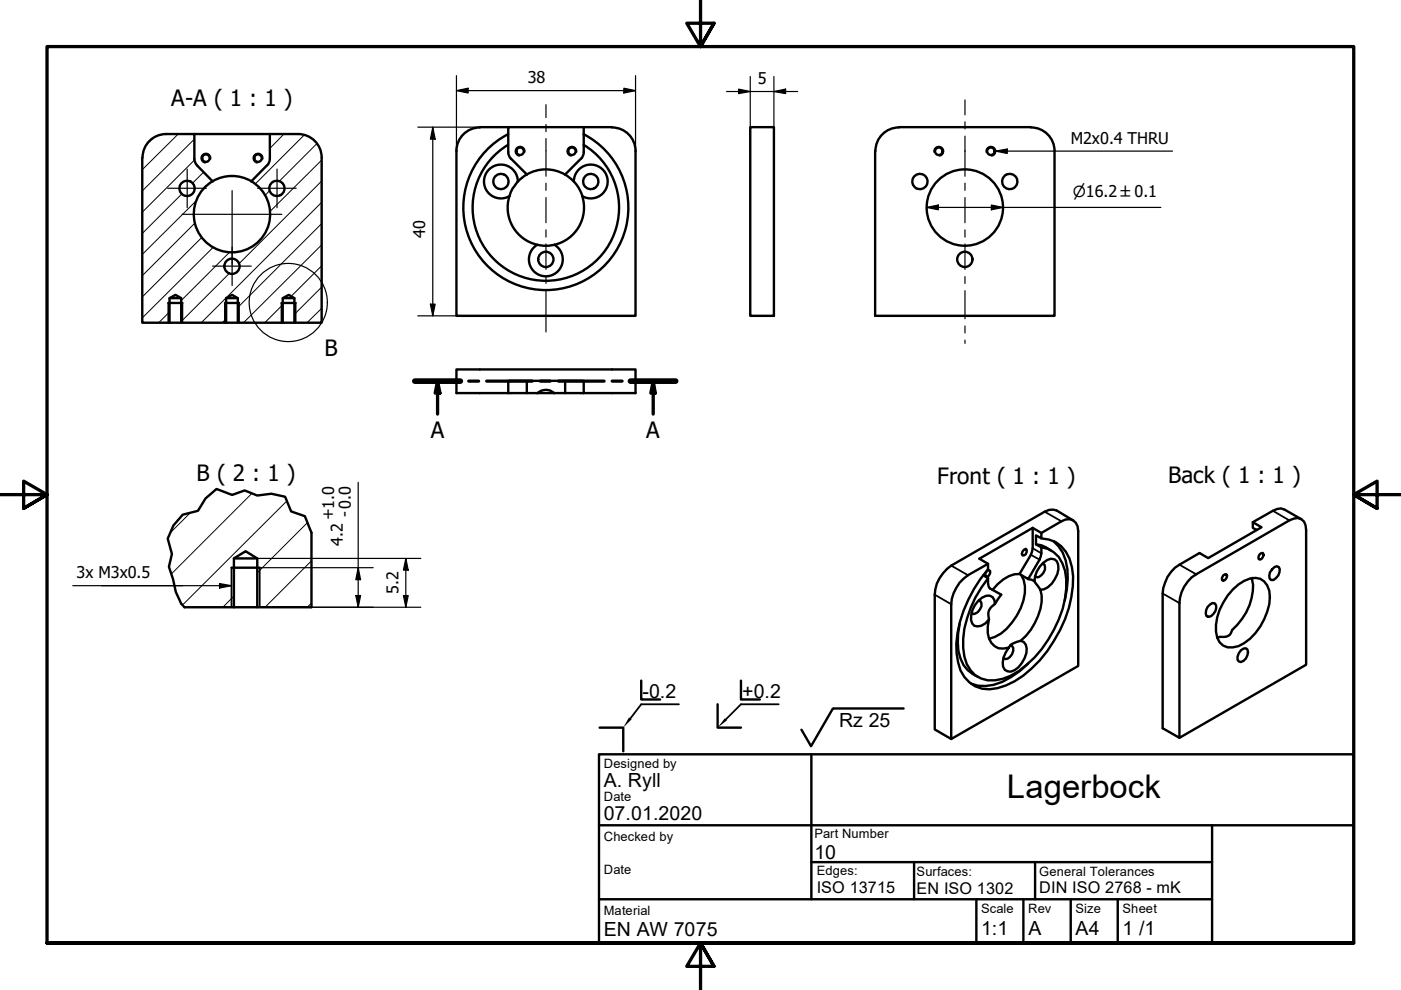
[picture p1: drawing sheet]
<svg xmlns="http://www.w3.org/2000/svg" width="297mm" height="210mm" viewBox="0 0 297 210" stroke-linecap="round" stroke-linejoin="round" font-family="sans-serif">
<!-- layer: Schraffur (ISO) -->
<g fill="none" stroke="#000" stroke-width=".21">
<path d="M32.3 29.4l-1.1 1.1M37.8 28.4l-7.6 7.6M41.2 33.9l-11 11.1M41.2 29.5l-11 11M43.2 36.5l-2.4 2.4M60.2 28.4l-3 3.1M64.5 28.6l-10.4 10.4M67.2 30.5l-8 8M68.2 38.4l-17.5 17.5M68.2 33.9l-11 11M38.6 41.1l-8.4 8.4M41.3 47.3l-11.1 11.2"/>
<path d="M41.7 42.5l-11.5 11.4M42.8 50.3l-12.6 12.7M45.2 52.4l-15 15M48.6 53.5l-10.2 10.2M48.7 57.9l-10.3 10.3M57.2 40.4l-1 1M68.2 56.4l-6.5 6.4M68.2 51.9l-16.6 16.5M68.2 47.4l-17.8 17.8M68.2 42.9l-25.5 25.5M35.9 66.1l-2.2 2.3M47.9 67.6l-.8 .8"/>
<path d="M59.9 64.6l-3.8 3.8M68.2 65.4l-3.1 3M68.2 60.9l-5.8 5.7M40.3 108.7l-4.2 4.2M53.4 104.6l-17.1 17.1M60.8 106.2l-22.1 22.1M65.2 110.8l-10.7 10.6M66 118.9l-9.8 9.8M49.6 126.4l-2.4 2.3M66 127.9l-.8 .8"/>
</g>
<!-- layer: Sichtbar (ISO) -->
<g fill="none" stroke="#000" stroke-width=".51">
<path d="M30.2 33.4v35h5.7v-5.2l1.3-.7 1.2 .7v5.2h9.5v-5.2M30.2 33.4a5 5 0 0 1 5-5h6v5.3M41.2 28.4h16M41.2 33.7l.2 .7 .4 .7M41.8 35.1l3.3 3.4M45.1 38.4a8.1 8.1 0 0 0-2.1 12.2 8.1 8.1 0 0 0 12.4 0 8.1 8.1 0 0 0-2.1-12.2M45.1 38.4a8.1 8.1 0 0 1 8.2 0M56.6 35.1l-3.3 3.4M57.2 33.7l-.1 .7-.5 .7M63.2 28.4h-6v5.3M63.2 28.4a5 5 0 0 1 5 5M68.2 33.4v35h-5.8v-5.2l-1.2-.7-1.3 .7v5.2h-9.5v-5.2l-1.2-.7-1.3 .7"/>
<path d="M96.8 32v35h37.9v-35M101.7 27h6.1M101.8 27a5 5 0 0 0-5 5M107.7 30.7a15.5 15.5 0 0 0-3.8 23.4 15.5 15.5 0 0 0 23.7 0 15.5 15.5 0 0 0-3.9-23.4M107.7 28.4a17.5 17.5 0 0 0-5.6 26.6 17.5 17.5 0 0 0 27.2 0 17.5 17.5 0 0 0-5.6-26.5M107.8 32.3l.1 .7 .4 .7M108.3 33.6l3.4 3.4M109.8 38.5a3.6 3.6 0 0 0-4.2-3.5 3.6 3.6 0 0 0-2.8 4.7 3.6 3.6 0 0 0 5.2 1.9M109.8 38.5l-1.1 1.4-.7 1.7M111.7 37l-1.9 1.5M111.7 37a8.1 8.1 0 0 1 10 1.5 3.6 3.6 0 0 1 4.1-3.6 3.6 3.6 0 0 1 2.8 4.8 3.6 3.6 0 0 1-5.1 1.9l-.8-1.7-1-1.4M123.2 33.6l-3.4 3.4"/>
<path d="M123.8 27h-16v5.2M123.8 27v5.2M123.8 27h5.9M123.8 32.3l-.2 .7-.4 .7M129.8 27a5 5 0 0 1 4.9 5M159.1 27h5v40h-5zM185.5 32v35h38.1v-35M190.6 27h28M190.6 27a5 5 0 0 0-5 5M218.6 27a5 5 0 0 1 5 5M108 41.6a8.1 8.1 0 0 0 5.9 10.3M113.9 51.9a3.6 3.6 0 0 0-.9 5.4 3.6 3.6 0 0 0 5.5 0 3.6 3.6 0 0 0-1-5.4"/>
<path d="M113.9 51.9l1.4 .2 2.2-.2M123.5 41.6a8.1 8.1 0 0 1-6 10.3M35.7 64.2h3M35.9 63.2h2.5M35.9 68.4h2.5M47.7 64.2h3M47.9 63.2h2.5M47.9 68.4h2.5M59.7 64.2h3M59.9 63.2h2.5M59.9 68.4h2.5M107.8 83.3v-2.6h16v2.6"/>
<path d="M111.7 80.7v2.6h-14.9v-5h37.9v5h-14.9v-2.6M111.7 83.3h8.1M113.9 83.3a2.69 2.69 0 0 1 3.6 0M49.6 118.4h4.9M66 112.9v15.8h-11.5v-10.3l-2.4-1.5-2.5 1.5v10.3h-10.5M217.1 116.6l.4-.2 .2 .2v.4l-.2 .5-.4 .3h-.3l-.1-.4 .1-.5zM218.9 111.9l1.9 1.1v1.1l-1.2-.6v1.9l1.2 .6v1.3l-.4 1.4-2.4 4.1-1.8-1.1 2.4-4.1 .2-.7 .1-.7v-4.3l-11.3 6.6 1.9 1v1.2a28.3 28.3 0 0 0-6.7 15.7 12 12 0 0 0 1.7 7.1 6.3 6.3 0 0 0 7 2.4 19.5 19.5 0 0 0 10.6-7.9 26.5 26.5 0 0 0 5.4-15.9 8.6 8.6 0 0 0-3.7-7.2l-1.4-.5-1.6-.3M219.6 115.4l1.2 .2 2.1 1.1M220.8 116a5.8 5.8 0 0 1 5 5 19 19 0 0 1-2.3 12.5 22.1 22.1 0 0 1-9.3 9.8 7.4 7.4 0 0 1-7.4-.1 7.6 7.6 0 0 1-2.6-5.8 22.8 22.8 0 0 1 5.3-14.8M220.8 113l4.2-2.5a2.21 2.21 0 0 1 2.5-.2 2.21 2.21 0 0 1 1.1 2.3v28.6l-26.9 15.5v-28.6a8.2 8.2 0 0 1 3.5-6.1l4.3-2.5M221 119.5l.4 .2a2.07 2.07 0 0 1-1.6 2.7l-.3-.3M221.2 119.3a1.83 1.83 0 0 1 2.9-.3 4.8 4.8 0 0 1-2.7 5.9l-.8 .2-1.2-1.7a4.7 4.7 0 0 1 1.8-4.1z"/>
<path d="M223.3 114.7a9.1 9.1 0 0 1 3.1 8.1l-.2 2.2-.5 2.4M227.5 110.3l-3.5-2.1-.7-.2-.9 .1-.9 .4-19.8 11.4a7.9 7.9 0 0 0-3.5 6.2v28.6l3.5 2M266.4 112.4l-.8-.5v-1.2l1.9 1.1-11.3 6.5-1.9-1-4.2 2.4a7.5 7.5 0 0 0-3.6 6.1v28.6l3.6 2v-28.5a7.5 7.5 0 0 1 3.5-6.1l19.8-11.5a2.18 2.18 0 0 1 3.1 .3l.3 .8 .1 1v28.5l-26.8 15.5M267.1 117.5l.4-.2h.3a1.01 1.01 0 0 1-.7 1.4l-.3-.2v-.5zM275.9 110.1l-3.5-2.1-.8-.2-.8 .1-.9 .4-4.3 2.4M49.1 120.4h6M49.6 128.7h4.9M203.5 132.3a12.9 12.9 0 0 0 .8 8.7l.9 1.1 2.2 1.4M207.5 127.3l.4 .2a2.05 2.05 0 0 1-1.5 2.7l-.4-.2M208.5 122l1 .6v1.2l.4 .9 2.4 1.4-1.4 2M209.3 121l.4-.1 .2 .2v.4l-.2 .5-.4 .3h-.3l-.1-.4zM209.7 131.4a5.4 5.4 0 0 0 1.2 5.6l.8 .4 1 .1 1.2-.2"/>
<path d="M210.9 128.1a2.63 2.63 0 0 0-1.2 3.3M210.9 128.1a1.47 1.47 0 0 0-1.9-1.8 5.2 5.2 0 0 0-3.1 5.1 1.43 1.43 0 0 0 2.1 1.3l.9-.5 .8-.8M214.2 136.9h.4a1.92 1.92 0 0 1-1.5 2.8l-.4-.2M214.3 136.7l2.1-.8a1.92 1.92 0 0 1 1.2 2.6 5.6 5.6 0 0 1-3.3 3.9 1.54 1.54 0 0 1-1.7-2 7.3 7.3 0 0 1 1.7-3.7zM216.2 121.7a6.3 6.3 0 0 0-4.7 2.2l-1.1 1.2M216.5 122a6.6 6.6 0 0 1 .5 5.4 12.8 12.8 0 0 1-6.1 7.6l-1.2 .4M218 122.8l1.3 .4M220.6 125.1a10.4 10.4 0 0 1-2 8.4l-1 1.3-1.2 1.1M256 128.7l1-.8h.6a1.92 1.92 0 0 1-1.4 2.9l-.4-.2-.1-.5v-.7zM259.3 122l.4-.2h.3a1.01 1.01 0 0 1-.7 1.4l-.2-.2v-.5zM261.4 125a7.1 7.1 0 0 1 4.8-2.5 3.2 3.2 0 0 1 2.9 2.8 12.2 12.2 0 0 1-4.1 10.1 5.8 5.8 0 0 1-4.7 1.9 3.3 3.3 0 0 1-2.5-3.4 12 12 0 0 1 3.6-8.9zM263.1 137.9l.6-.4 .5-.1a1.48 1.48 0 0 1 0 2.2l-.5 .5-.6 .3-.5-.2a1.8 1.8 0 0 1 .5-2.3z"/>
<path d="M265.6 122.5l-.2 .3a9.8 9.8 0 0 1-1.2 7l-.9 1.4-2.1 2.4a1.95 1.95 0 0 1-2.6 1.4l-.5 .2M269.7 120.7l.5-.5 .5-.1 .4 .1a2.12 2.12 0 0 1-1.1 2.8h-.5a1.54 1.54 0 0 1 .2-2.3zM218 140.7a17.6 17.6 0 0 1-7.3 4.5l-1.7 .3-1.7-.1-1.4-.5"/>
<circle cx="39.7" cy="39.9" r="1.62"/>
<circle cx="43.7" cy="33.5" r=".79"/>
<circle cx="54.7" cy="33.5" r=".79"/>
<circle cx="58.7" cy="39.9" r="1.62"/>
<circle cx="106.2" cy="38.5" r="1.62"/>
<circle cx="110.3" cy="32.1" r=".79"/>
<circle cx="121.3" cy="32.1" r=".79"/>
<circle cx="125.3" cy="38.5" r="1.62"/>
<circle cx="195" cy="38.5" r="1.62"/>
<circle cx="199" cy="32.1" r=".79"/>
<circle cx="210.1" cy="32.1" r=".79"/>
<circle cx="214.1" cy="38.5" r="1.62"/>
<circle cx="49.2" cy="56.5" r="1.62"/>
<circle cx="115.7" cy="55" r="1.62"/>
<circle cx="204.6" cy="44" r="8.1"/>
<circle cx="204.6" cy="55" r="1.62"/>
</g>
<!-- layer: Sichtbar schmal (ISO) -->
<g fill="none" stroke="#000" stroke-width=".38">
<path d="M44.6 33.7a.98 .98 0 0 0-.8-1.1 .98 .98 0 0 0-1.1 .8 .98 .98 0 0 0 .8 1.1M55.7 33.7a.98 .98 0 0 0-.8-1.1 .98 .98 0 0 0-1.2 .8 .98 .98 0 0 0 .8 1.1M111.2 32.2a.98 .98 0 0 0-.8-1.1 .98 .98 0 0 0-1.1 .8 .98 .98 0 0 0 .8 1.1M122.2 32.2a.98 .98 0 0 0-.8-1.1 .98 .98 0 0 0-1.1 .8 .98 .98 0 0 0 .8 1.1M198.1 32.2a.98 .98 0 0 1 .8-1.1 .98 .98 0 0 1 1.1 .8 .98 .98 0 0 1-.8 1.1M209.1 32.2a.98 .98 0 0 1 .8-1.1 .98 .98 0 0 1 1.2 .8 .98 .98 0 0 1-.8 1.1M35.7 64.2v4.2M38.7 64.2v4.2M47.7 64.2v4.2M50.7 64.2v4.2M59.7 64.2v4.2M62.7 64.2v4.2"/>
<path d="M201.7 119.9l3.5 2.1M218.6 117.6l1.8 1.1M218.9 116.2l1.9 1.1M221.5 108.5l3.5 2M250.1 119.7l3.5 2.1M269.9 108.3l3.5 2M49.1 120.4v8.3M55.1 120.4v8.3M198.2 126.1l3.5 2M246.5 125.8l3.6 2.1"/>
</g>
<!-- layer: Bruchlinie (ISO) -->
<path d="M66 112.9l-1.4-3.5-2.9-1-1.2-3.1-3-.6-3 .4-2.6-1.1-2.7 .9-3.3-1.2-2.3 2-1.6 2.6-3.3 .8-1.9 2.3-1.2 2.8 .8 3.2-.6 2.8 .9 2.6 .6 2.7 1.1 2.5 .7 .7" fill="none" stroke="#000" stroke-width=".51"/>
<!-- layer: Schraffur (ISO) -->
<path d="M133.3 152.1l.6 .4-1.8 1.8zM153.7 152.3l.4 .5-2 1.5z" fill="#000"/>
<!-- layer: Schnittlinie (ISO) -->
<path d="M87.9 80.8h9.7M92.8 80.8l.5 2.5h-1zM92.8 80.8v7M99.4 80.8h2.1M103.2 80.8h9.6M114.6 80.8h2M118.4 80.8h9.7M129.8 80.8h2.1M133.7 80.8h9.6M138.5 80.8l.4 2.5h-.9zM138.5 80.8v7" fill="none" stroke="#000" stroke-width=".7"/>
<path d="M87.9 80.8h9.7M133.7 80.8h9.6" fill="none" stroke="#000" stroke-width="1.2"/>
<g fill="#000">
<path d="M92.8 80.8l.5 2.5h-1z" fill-rule="evenodd"/>
<path d="M138.5 80.8l.4 2.5h-.9z" fill-rule="evenodd"/>
</g>
<!-- layer: Detailumgrenzung (ISO) -->
<circle cx="61.1" cy="64.1" r="8.3" fill="none" stroke="#000" stroke-width=".25"/>
<!-- layer: Rahmen (ISO) -->
<path d="M148.5 -.1v10l-2.9-5h5.8l-2.9 5 2.9-5M0 104.9h10l-5-2.9v5.8l5-2.9-5 2.9M297 104.9h-10l5-2.9v5.8l-5-2.9 5 2.9M10 199.9v-190h277v190h-277h277M151.4 204.9l-2.9-5 2.9 5h-5.8l2.9-5v10" fill="none" stroke="#000" stroke-width=".7"/>
<!-- layer: Titel (ISO) -->
<g fill="none" stroke="#000" stroke-width=".51">
<path d="M127 159.9h160v40h-160zM127.1 154.3h5v5M136 144.3v4h4M152.1 149.3v5h5M157.1 144.3v4h4M172 159.9v30.8h85v-15.7M191.6 150.2h-15l-4.6 8-2.1-3.5M127 175h160M127 190.7h45M172 182.8h85M193.8 182.8v7.9M207 190.7v9.2"/>
<path d="M217 190.7v9.2M219.5 182.8v7.9M227 190.7v9.2M237 190.7v9.2M257 190.7v9.2"/>
</g>
<path d="M144 149.3h-8l-2.3 3M165.1 149.3h-8l-3.2 3.3" fill="none" stroke="#000" stroke-width=".38"/>
<!-- layer: Mittellinie (ISO) -->
<g fill="none" stroke="#000" stroke-width=".25">
<path d="M115.8 22.2v2.7M115.8 26.4v1.5M115.8 29.4v8M115.8 38.8v1.6M204.6 21.2v3.2M204.6 25.8v1.5M204.6 28.9v8.5M204.6 38.8v1.6M115.8 41.9v5.3M115.8 48.7v1.6M115.8 51.7v5.4M115.8 58.6v1.5"/>
<path d="M204.6 41.9v5.3M204.6 48.7v1.6M204.6 51.7v5.4M204.6 58.6v1.5M115.8 61.6v8.8M204.6 61.6v6M204.6 69.1v1.5M204.6 72.1v.7"/>
</g>
<g fill="none" stroke="#000" stroke-width=".25">
<path d="M96.8 19.2l2.5-.5v1zM96.8 19.2h37.9M96.8 16v16M132.3 18.7l2.4 .5-2.4 .5zM134.7 16v16M154.1 19.4h15M156.6 18.9l2.5 .5-2.5 .4zM159.1 16.2v15.8M164.1 19.4l2.5-.5v.9zM164.1 16.2v15.8M88.6 27h13.1M91.8 27l.5 2.5h-1.1z"/>
<path d="M91.8 27v40M196.5 44l2.4-.5v1zM196.5 44h49.6M210.2 43.5l2.5 .5-2.5 .5zM88.6 67h8.2M91.2 64.5h1.1l-.5 2.5zM54.5 118.4h34.7M75.9 102.3v26.4M86 118.4l.6 2.5h-1.1zM86 118.4v10.3M54.5 128.7h34.7M55.1 120.4h24"/>
<path d="M75.4 126.3h1.1l-.6 2.4zM75.9 120.4l.6 2.5h-1.1zM85.5 126.3h1.1l-.6 2.4z"/>
</g>
<g fill="#000">
<path d="M96.8 19.2l2.5-.5v1z" fill-rule="evenodd"/>
<path d="M132.3 18.7l2.4 .5-2.4 .5z" fill-rule="evenodd"/>
<path d="M156.6 18.9l2.5 .5-2.5 .4z" fill-rule="evenodd"/>
<path d="M164.1 19.4l2.5-.5v.9z" fill-rule="evenodd"/>
<path d="M91.8 27l.5 2.5h-1.1z" fill-rule="evenodd"/>
<path d="M196.5 44l2.4-.5v1z" fill-rule="evenodd"/>
<path d="M210.2 43.5l2.5 .5-2.5 .5z" fill-rule="evenodd"/>
<path d="M91.2 64.5h1.1l-.5 2.5z" fill-rule="evenodd"/>
<path d="M75.4 126.3h1.1l-.6 2.4z" fill-rule="evenodd"/>
<path d="M75.9 120.4l.6 2.5h-1.1z" fill-rule="evenodd"/>
<path d="M85.5 126.3h1.1l-.6 2.4z" fill-rule="evenodd"/>
<path d="M86 118.4l.6 2.5h-1.1z" fill-rule="evenodd"/>
</g>
<!-- layer: Symbol (ISO) -->
<path d="M211.1 32l2.5-.4v.9zM211.1 32h37.5M15.4 124.2h23.3M21.5 124.2h27.6M46.5 123.7l2.6 .5-2.6 .5z" fill="none" stroke="#000" stroke-width=".25"/>
<g fill="#000">
<path d="M211.1 32l2.5-.4v.9z" fill-rule="evenodd"/>
<path d="M46.5 123.7l2.6 .5-2.6 .5z" fill-rule="evenodd"/>
</g>
<!-- layer: Mittelpunktmarkierung (ISO) -->
<path d="M35.6 39.9h8.2M39.7 35.8v8.2M54.6 39.9h8.2M58.7 35.8v8.2M38.6 45.4h21.2M45.1 56.4h8.2M49.2 40.4v15.6M49.2 52.4v8.2" fill="none" stroke="#000" stroke-width=".25"/>
<text font-size="6.9" x="213.5" y="169.2">Lagerbock</text>
<g font-size="4.8">
<text x="36.3" y="22.6">A-A ( 1 : 1 )</text>
<text x="68.8" y="75.5">B</text>
<text x="91.3" y="92.8">A</text>
<text x="137" y="92.8">A</text>
<text x="41.7" y="101.9">B ( 2 : 1 )</text>
<text x="198.7" y="102.7">Front ( 1 : 1 )</text>
<text x="247.6" y="102.5">Back ( 1 : 1 )</text>
</g>
<g font-size="4.1">
<text x="136.2" y="148">-0.2</text>
<text x="157.4" y="148">+0.2</text>
<text x="177.9" y="154.1">Rz 25</text>
<text x="128" y="166.9">A. Ryll</text>
<text x="128" y="173.9">07.01.2020</text>
<text x="172.7" y="182">10</text>
<text x="128" y="198.4">EN AW 7075</text>
<text x="208" y="198.3">1:1</text>
<text x="218.1" y="198.2">A</text>
<text x="228" y="198.2">A4</text>
<text x="238" y="198.3">1 /1</text>
</g>
<g font-size="3.4">
<text x="111.9" y="17.6">38</text>
<text x="160.7" y="17.8">5</text>
<text x="227" y="30.5">M2x0.4 THRU</text>
<text x="90.2" y="50.5" transform="rotate(-90 90.2 50.5)">40</text>
<text x="70.7" y="110.3" transform="rotate(-90 70.7 110.3)">+1.0</text>
<text x="74.2" y="109.7" transform="rotate(-90 74.2 109.7)">- 0.0</text>
<text x="72.7" y="115.7" transform="rotate(-90 72.7 115.7)">4.2</text>
<text x="16.2" y="122.7">3x M3x0.5</text>
<text x="84.5" y="126" transform="rotate(-90 84.5 126)">5.2</text>
<text x="173.2" y="189.3">ISO 13715</text>
<text x="194.3" y="189.5">EN ISO 1302</text>
<text x="220.3" y="189.4">DIN ISO 2768 - mK</text>
</g>
<text font-size="3.2" x="227.5" y="41.8">⌀16.2 ±0.1</text>
<g font-size="2.7">
<text x="128" y="162.9">Designed by</text>
<text x="128" y="169.9">Date</text>
<text x="128" y="178.4">Checked by</text>
<text x="172.7" y="177.7">Part Number</text>
<text x="128" y="185.4">Date</text>
<text x="173.2" y="185.6">Edges:</text>
<text x="194.3" y="185.7">Surfaces:</text>
<text x="220.3" y="185.6">General Tolerances</text>
<text x="128" y="193.9">Material</text>
<text x="208" y="193.6">Scale</text>
<text x="218" y="193.6">Rev</text>
<text x="228" y="193.6">Size</text>
<text x="238" y="193.6">Sheet</text>
</g>
</svg>
